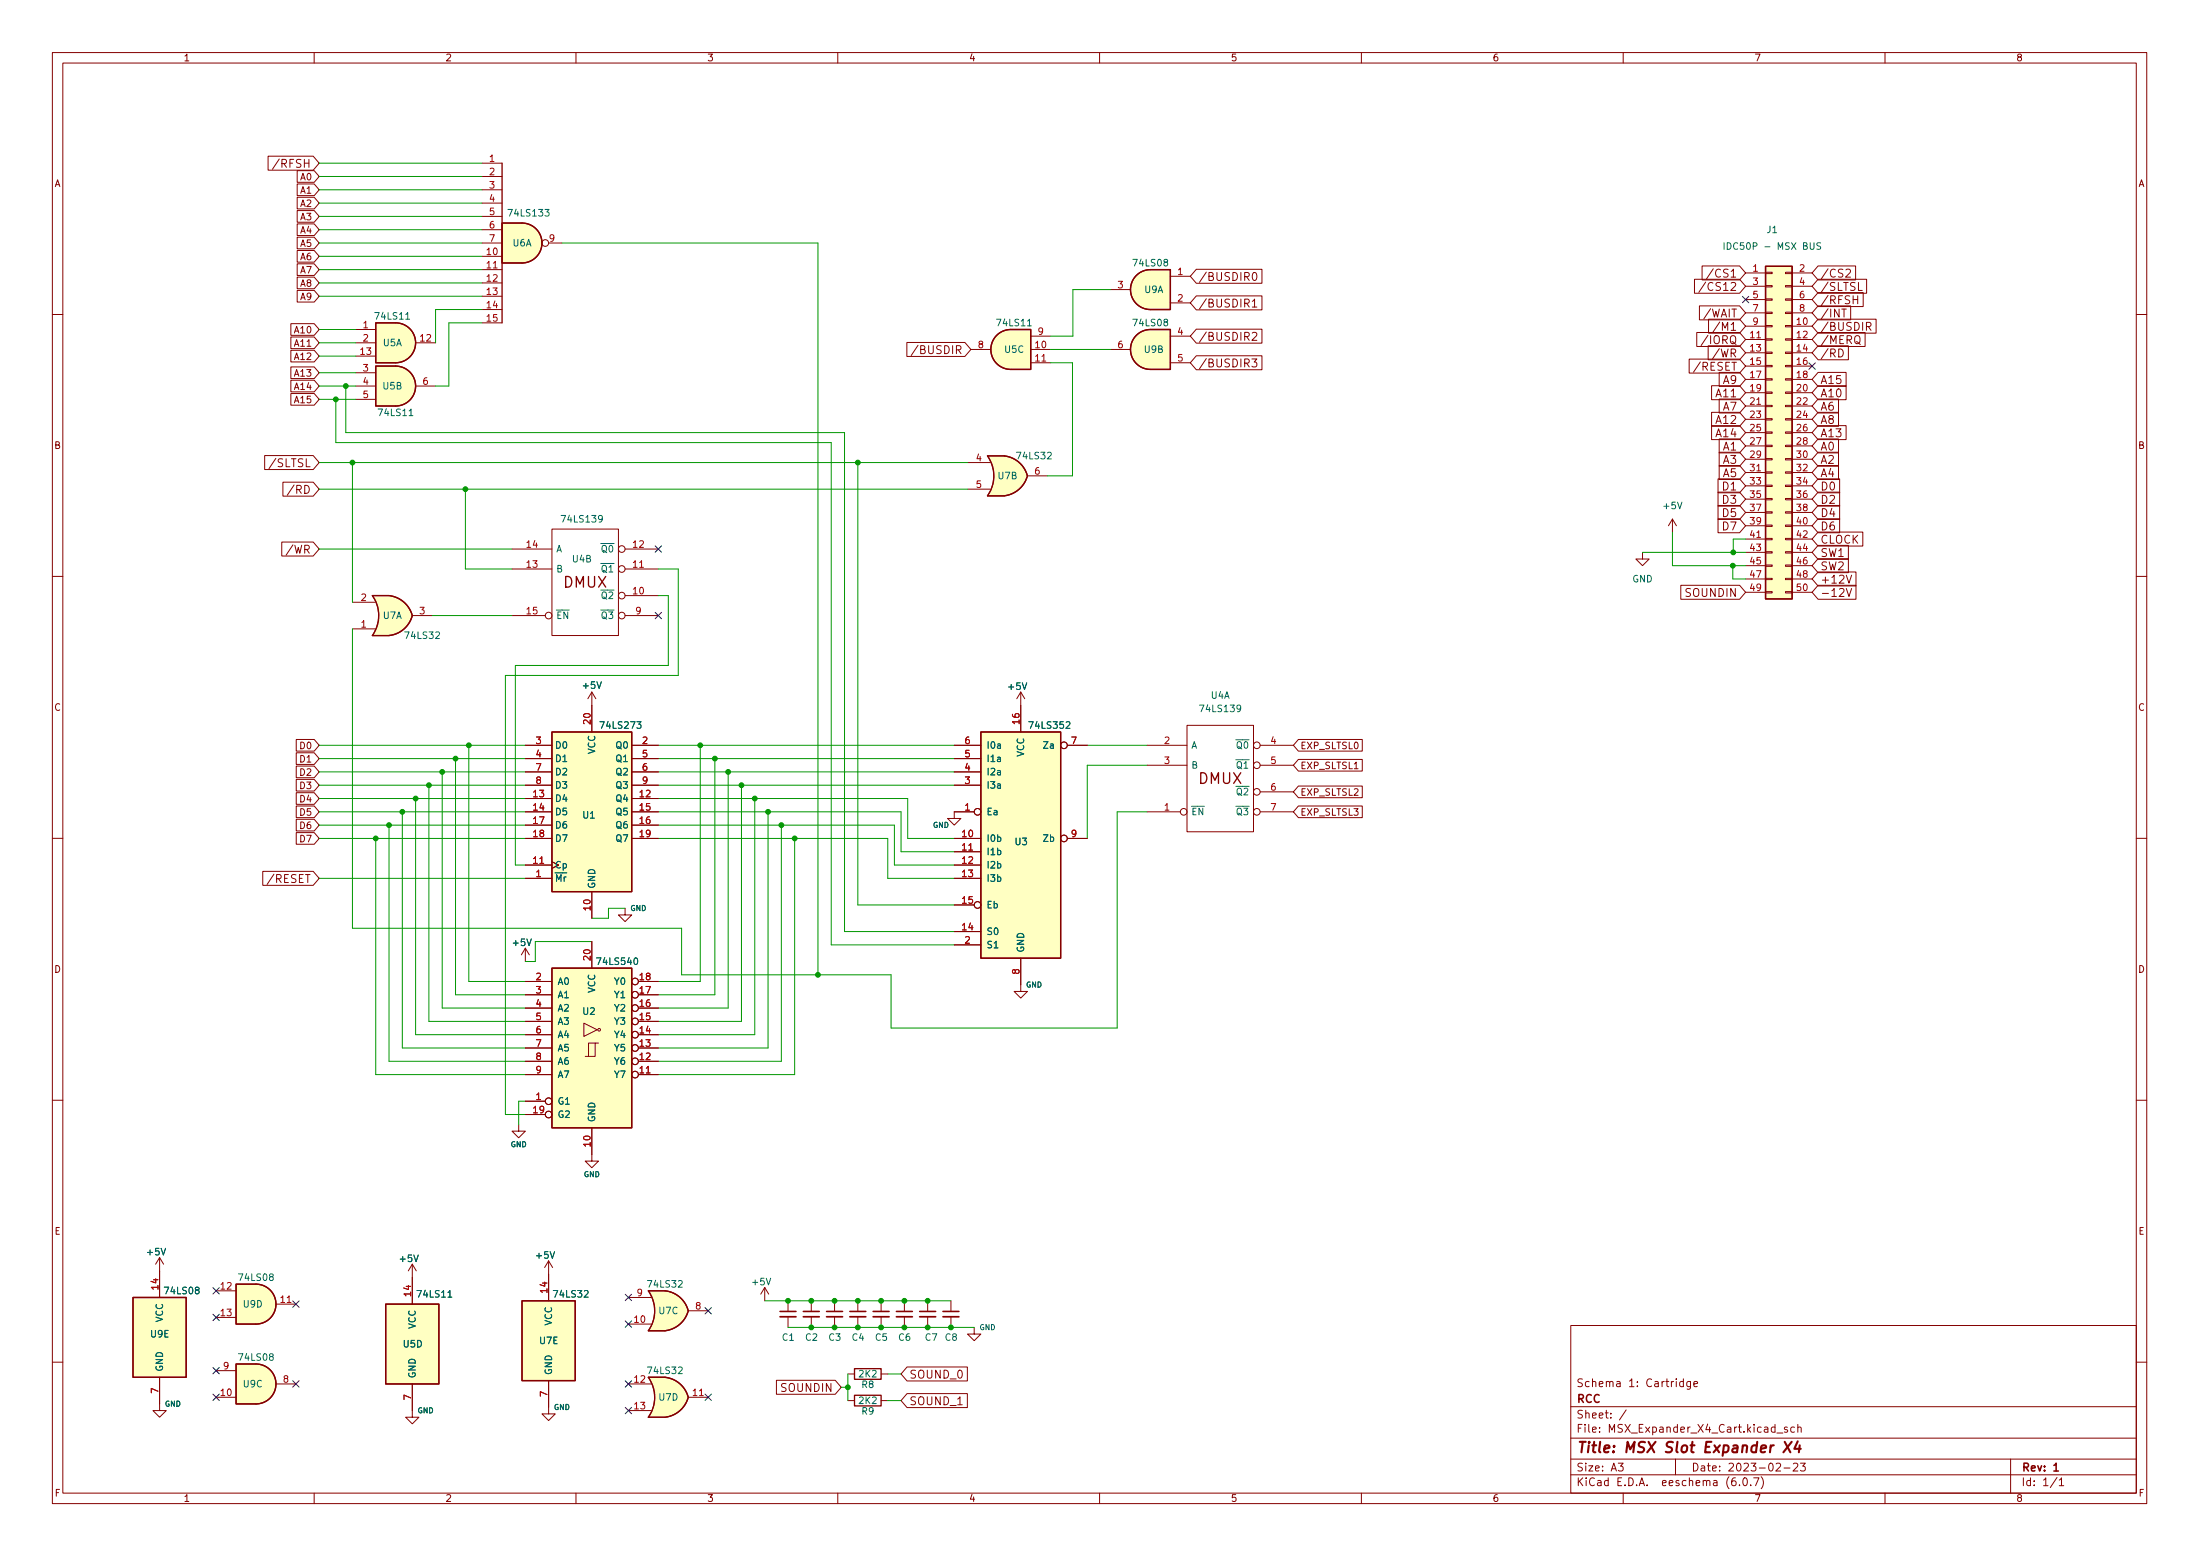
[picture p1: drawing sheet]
<svg xmlns="http://www.w3.org/2000/svg" width="420mm" height="297mm" viewBox="0 0 420 297" stroke-linecap="round" stroke-linejoin="round" font-family="sans-serif">
<g fill="none" stroke="#840000" stroke-width=".19">
<path d="M10 10h400v277h-400zM12 12h396v273h-396zM60 10v2M110 10v2M160 10v2M210 10v2M260 10v2M310 10v2M360 10v2M51.2 29.8h8.6l1.2 1.4-1.2 1.3h-8.6zM53.3 30.4l-1.3 1.9M56.8 37.7h3.2l1 1.1-1 1.1h-3.2z"/>
<path d="M56.8 35.1h3.2l1 1.1-1 1.1h-3.2zM56.8 32.6h3.2l1 1.1-1 1.1h-3.2zM92.1 31.2h3.8M92.1 33.7h3.8M92.1 36.2h3.8M92.1 38.8h3.8M56.8 42.7h3.2l1 1.2-1 1.1h-3.2zM56.8 40.2h3.2l1 1.1-1 1.1h-3.2zM56.8 47.8h3.2l1 1.1-1 1.1h-3.2zM56.8 45.3h3.2l1 1.1-1 1.1h-3.2zM56.8 50.4h3.2l1 1.1-1 1.1h-3.2zM56.8 52.9h3.2l1 1.1-1 1.1h-3.2z"/>
<path d="M56.8 55.4h3.2l1 1.2-1 1.1h-3.2zM92.1 48.9h3.8M92.1 51.5h3.8M92.1 54h3.8M92.1 56.6h3.8M92.1 59.1h3.8M92.1 41.3h3.8M92.1 43.9h3.8M92.1 46.4h3.8M104.8 46.4h2.5M212.1 55.3h3.8M223.5 52.7h3.8"/>
<path d="M223.5 57.8h3.8M228.5 56.5h12.5v2.7h-12.5l-1.2-1.4zM228.5 51.4h12.5v2.7h-12.5l-1.2-1.4zM239.2 57.5l.4-.4v1.5M239.2 58.6h.8M239.3 52.2l.2-.2a.81 .81 0 0 1 .6 .8 .81 .81 0 0 1-.6 .7l-.2-.1-.1-.4zM323.6 53.3h8.6l1.2 1.3-1.2 1.4h-8.6zM324.6 58.4h7.6l1.2 1.3-1.2 1.4h-7.6zM325.1 50.8h7.1l1.2 1.3-1.2 1.3h-7.1zM325.8 53.8l-1.4 2M327.2 51.3l-1.3 2M333.4 52.1h3.8"/>
<path d="M333.4 54.6h3.8M333.4 57.2h3.8M333.4 59.7h3.8M337.2 59.6h1.3v.3h-1.3zM337.2 57.1h1.3v.2h-1.3zM337.2 54.5h1.3v.3h-1.3zM337.2 52h1.3v.2h-1.3zM341 59.6h1.3v.3h-1.3zM341 57.1h1.3v.2h-1.3zM341 54.5h1.3v.3h-1.3zM341 52h1.3v.2h-1.3zM342.3 52.1h3.8"/>
<path d="M342.3 54.6h3.8M342.3 57.2h3.8M342.3 59.7h3.8M347.2 55.9h8.6v2.6h-8.6l-1.1-1.3zM347.2 53.3h9.3v2.7h-9.3l-1.1-1.4zM347.2 58.4h6.2v2.7h-6.2l-1.1-1.4zM347.2 50.8h7.2v2.6h-7.2l-1.1-1.3zM351.7 59h.9M352.5 51.5l.6-.1 .2 .1 .1 .3-.9 1.1h.9M353.9 57.2h.9M354.8 56.5v1.5M354.9 53.9v1.5h.8"/>
<path d="M10 60h2M55.5 70h4.5l1 1.2-1 1.1h-4.5zM55.5 75.1h4.5l1 1.1-1 1.1h-4.5zM55.5 72.6h4.5l1 1.1-1 1.1h-4.5zM55.5 64.3h4.5l1 1.1-1 1.2h-4.5zM55.5 66.9h4.5l1 1.1-1 1.1h-4.5zM55.5 61.8h4.5l1 1.1-1 1.1h-4.5zM67.9 71.2h3.9M67.9 73.7h3.9M67.9 76.2h3.9M67.9 62.9h3.9M67.9 65.4h3.9"/>
<path d="M67.9 68h3.9M79.4 73.7h3.8M79.4 65.4h3.8M92.1 61.6h3.8M173.2 65.4h11.1l1.1 1.3-1.1 1.3h-11.1zM175.3 65.9l-1.3 2M185.4 66.7h3.8M196.8 64.2h3.9M196.8 69.3h3.9M196.8 66.7h3.9M212.1 66.7h3.8M223.5 64.2h3.8"/>
<path d="M223.5 69.3h3.8M228.5 62.8h12.5v2.7h-12.5l-1.2-1.3zM228.5 67.9h12.5v2.7h-12.5l-1.2-1.3zM239.1 68.5h.9l-.5 .6 .5 .2v.6l-.3 .2-.6-.2M239.2 63.6l.5-.2 .3 .2v.3l-.9 1.1h.9M322.6 68.6h9.6l1.2 1.3-1.2 1.3h-9.6zM324 63.5h8.2l1.2 1.3-1.2 1.3h-8.2zM326.2 64l-1.3 2M326.2 66h6l1.2 1.3-1.2 1.4h-6zM326.3 60.9h5.9l1.2 1.4-1.2 1.3h-5.9zM326.9 73.6h5.3l1.2 1.4-1.2 1.3h-5.3zM326.9 78.7h5.3l1.2 1.3-1.2 1.4h-5.3z"/>
<path d="M328.3 71.1h3.9l1.2 1.3-1.2 1.4h-3.9zM328.3 76.2h3.9l1.2 1.3-1.2 1.3h-3.9zM328.4 61.5l-1.3 1.9M333.4 62.3h3.8M333.4 64.8h3.8M333.4 67.3h3.8M333.4 69.9h3.8M333.4 72.4h3.8M333.4 75h3.8M333.4 77.5h3.8M337.2 79.9h1.3v.3h-1.3zM337.2 77.4h1.3v.2h-1.3z"/>
<path d="M337.2 74.8h1.3v.3h-1.3zM337.2 72.3h1.3v.3h-1.3zM337.2 69.8h1.3v.2h-1.3zM337.2 67.2h1.3v.3h-1.3zM337.2 64.7h1.3v.2h-1.3zM337.2 62.1h1.3v.3h-1.3zM341 79.9h1.3v.3h-1.3zM341 77.4h1.3v.2h-1.3zM341 74.8h1.3v.3h-1.3zM341 72.3h1.3v.3h-1.3zM341 69.8h1.3v.2h-1.3zM341 67.2h1.3v.3h-1.3z"/>
<path d="M341 64.7h1.3v.2h-1.3zM341 62.1h1.3v.3h-1.3zM342.3 62.3h3.8M342.3 64.8h3.8M342.3 67.3h3.8M342.3 69.9h3.8M342.3 72.4h3.8M342.3 75h3.8M342.3 77.5h3.8M347.2 63.5h9v2.6h-9l-1.1-1.3zM347.2 60.9h11.1v2.7h-11.1l-1.1-1.3zM347.2 73.6h5.4v2.7h-5.4l-1.1-1.3z"/>
<path d="M347.2 76.2h3.9v2.6h-3.9l-1.1-1.3zM347.2 71.1h5.4v2.7h-5.4l-1.1-1.4zM347.2 78.7h3.9v2.7h-3.9l-1.1-1.4zM347.2 66h5.8v2.7h-5.8l-1.1-1.4zM351.2 66.6a.77 .77 0 0 1 .8 .8 .77 .77 0 0 1-.8 .7zM354.4 64.2a.51 .51 0 0 1 .6-.1 .51 .51 0 0 1 .2 .5v.5a.51 .51 0 0 1-.5 .5 .51 .51 0 0 1-.5-.5v-.5zM354.5 65.2l.8 .6M356.5 62.3h.7l.1-.3v-.3l-.3-.2h-.5v1.6M356.8 62.3l.5 .8M408 60h2M50.5 87h9.3l1.2 1.3-1.2 1.3h-9.3zM54 92h5.8l1.2 1.4-1.2 1.3h-5.8z"/>
<path d="M56.2 92.6l-1.3 1.9M184.8 88.3h4.3M184.8 93.4h4.3M191.8 87h-3.2a6.6 6.6 0 0 1 0 7.7h3.2M196.2 90.8h3.8M319.4 99.1l-.8 1.3M319.4 99.1v2.5M319.4 99.1l.8 1.3M326.9 81.3h5.3l1.2 1.3-1.2 1.3h-5.3zM328.1 94h4.1l1.2 1.3-1.2 1.3h-4.1zM328.1 96.5h4.1l1.2 1.3-1.2 1.4h-4.1zM328.1 99h4.1l1.2 1.4-1.2 1.3h-4.1z"/>
<path d="M328.1 91.4h4.1l1.2 1.3-1.2 1.4h-4.1zM328.3 88.9h3.9l1.2 1.3-1.2 1.3h-3.9zM328.3 83.8h3.9l1.2 1.3-1.2 1.4h-3.9zM328.3 86.3h3.9l1.2 1.4-1.2 1.3h-3.9zM333.4 80h3.8M333.4 82.6h3.8M333.4 85.1h3.8M333.4 87.7h3.8M333.4 90.2h3.8M333.4 92.7h3.8M333.4 95.3h3.8M333.4 97.8h3.8"/>
<path d="M337.2 97.7h1.3v.3h-1.3zM337.2 95.2h1.3v.2h-1.3zM337.2 92.6h1.3v.3h-1.3zM337.2 90.1h1.3v.2h-1.3zM337.2 87.5h1.3v.3h-1.3zM337.2 85h1.3v.3h-1.3zM337.2 82.5h1.3v.2h-1.3zM341 97.7h1.3v.3h-1.3zM341 95.2h1.3v.2h-1.3zM341 92.6h1.3v.3h-1.3zM341 90.1h1.3v.2h-1.3zM341 87.5h1.3v.3h-1.3z"/>
<path d="M341 85h1.3v.3h-1.3zM341 82.5h1.3v.2h-1.3zM342.3 80h3.8M342.3 82.6h3.8M342.3 85.1h3.8M342.3 87.7h3.8M342.3 90.2h3.8M342.3 92.7h3.8M342.3 95.3h3.8M342.3 97.8h3.8M347.2 88.9h3.9v2.6h-3.9l-1.1-1.3zM347.2 81.3h5.4v2.6h-5.4l-1.1-1.3z"/>
<path d="M347.2 91.4h4.1v2.7h-4.1l-1.1-1.4zM347.2 94h4.1v2.6h-4.1l-1.1-1.3zM347.2 99h4.1v2.7h-4.1l-1.1-1.3zM347.2 86.3h3.9v2.7h-3.9l-1.1-1.3zM347.2 96.5h4.1v2.7h-4.1l-1.1-1.4zM347.2 83.8h3.9v2.7h-3.9l-1.1-1.4zM10 110h2M53.8 103.5h6l1.2 1.3-1.2 1.3h-6zM67.3 115h4.3M74.3 113.7h-3.2a6.7 6.7 0 0 1 0 7.6h3.2M78.7 117.5h3.8M97.8 108.6h7.6"/>
<path d="M97.8 104.8h7.6M97.8 117.5h6.3M105.4 101h12.7v20.3h-12.7zM119.4 113.7h6.3M119.4 108.6h6.3M119.4 104.8h6.3M119.4 117.5h6.3M313.7 105.4v1.3h1.3l-1.3 1.3-1.3-1.3h1.3M321 111.7h11.2l1.2 1.4-1.2 1.3h-11.2zM333.4 100.4h3.8M333.4 102.9h3.8M333.4 105.4h3.8"/>
<path d="M333.4 108h3.8M333.4 110.5h3.8M333.4 113.1h3.8M337.2 112.9h1.3v.3h-1.3zM337.2 110.4h1.3v.3h-1.3zM337.2 107.9h1.3v.2h-1.3zM337.2 105.3h1.3v.3h-1.3zM337.2 102.8h1.3v.2h-1.3zM337.2 100.2h1.3v.3h-1.3zM341 112.9h1.3v.3h-1.3zM341 110.4h1.3v.3h-1.3zM341 107.9h1.3v.2h-1.3z"/>
<path d="M341 105.3h1.3v.3h-1.3zM341 102.8h1.3v.2h-1.3zM341 100.2h1.3v.3h-1.3zM342.3 100.4h3.8M342.3 102.9h3.8M342.3 105.4h3.8M342.3 108h3.8M342.3 110.5h3.8M342.3 113.1h3.8M347.2 104.1h5.8v2.7h-5.8l-1.1-1.4zM347.2 101.6h8.6v2.6h-8.6l-1.1-1.3zM347.2 109.2h7.3v2.7h-7.3l-1.1-1.4z"/>
<path d="M347.2 111.7h7.3v2.7h-7.3l-1.1-1.3zM347.2 106.7h5.8v2.6h-5.8l-1.1-1.3zM352.6 109.8l.5 1.5 .5-1.5M352.6 112.3l.5 1.6 .5-1.6M408 110h2M67.3 120.1h4.3M113 132.1l-.7 1.3M113 132.1v7.6M113 132.1l.8 1.3M194.9 132.1v7.6M194.9 132.1l-.7 1.3M194.9 132.1l.8 1.3"/>
<path d="M226.7 138.5h12.7v20.3h-12.7zM56.6 141.2h3.4l1 1.1-1 1.1h-3.4zM56.6 148.8h3.4l1 1.1-1 1.1h-3.4zM56.6 146.2h3.4l1 1.2-1 1.1h-3.4zM56.6 151.3h3.4l1 1.1-1 1.1h-3.4zM56.6 143.7h3.4l1 1.1-1 1.1h-3.4zM56.6 156.4h3.4l1 1.1-1 1.1h-3.4zM56.6 153.9h3.4l1 1.1-1 1.1h-3.4zM56.6 158.9h3.4l1 1.2-1 1.1h-3.4zM100.3 152.4h5.1M100.3 155h5.1M100.3 157.5h5.1"/>
<path d="M100.3 142.3h5.1M100.3 144.8h5.1M100.3 147.4h5.1M100.3 149.9h5.1M120.6 152.4h5.1M120.6 155h5.1M120.6 157.5h5.1M120.6 142.3h5.1M120.6 144.8h5.1M120.6 147.4h5.1M120.6 149.9h5.1M182.2 142.3h5.1"/>
<path d="M182.2 144.8h5.1M182.2 147.4h5.1M182.2 149.9h5.1M186.1 155h-3.9v1.2h1.3l-1.3 1.3-1.2-1.3h1.2M203.8 142.3h3.8M219.1 155h6.3M219.1 142.3h7.6M219.1 146.1h7.6M240.7 155h6.3M240.7 142.3h6.3M240.7 146.1h6.3M240.7 151.2h6.3"/>
<path d="M248 141.2h12.2v2.2h-12.2l-1-1.1zM248 153.9h12.2v2.2h-12.2l-1-1.1zM248 145h12.2v2.2h-12.2l-1-1.1zM248 150.1h12.2v2.2h-12.2l-1-1.1zM10 160h2M50.2 166.3h9.6l1.2 1.4-1.2 1.3h-9.6zM100.3 160.1h5.1M100.3 167.7h5.1M100.3 165.1h5.1M113 170.2v5.1M113 179.7v5.1M119.4 173.4v1.3h1.2l-1.2 1.2-1.3-1.2h1.3"/>
<path d="M120.6 160.1h5.1M182.2 160.1h5.1M182.2 167.7h5.1M182.2 165.1h5.1M182.2 162.6h5.1M182.2 177.8h5.1M182.2 172.8h3.9M203.8 160.1h3.8M408 160h2M100.3 181l-.7 1.3M100.3 181v2.6M100.3 181l.8 1.3"/>
<path d="M100.3 197.5h5.1M100.3 195h5.1M100.3 192.4h5.1M100.3 189.9h5.1M100.3 187.4h5.1M111.5 195.3l2.5 1.3-2.5 1.3zM113.7 199.1h-1.3v2.6M114.3 199.1h-.6v2.6h-1.9M121.9 197.5h3.8M121.9 195h3.8M121.9 192.4h3.8M121.9 189.9h3.8"/>
<path d="M121.9 187.4h3.8M182.2 180.4h5.1M194.9 182.9v6.4h1.3l-1.3 1.2-1.2-1.2h1.2M10 210h2M99.1 214.7v1.2h1.2l-1.2 1.3-1.3-1.3h1.3M100.3 210.2h3.8M100.3 205.1h5.1M100.3 202.6h5.1M100.3 200.1h5.1M100.3 212.8h3.8M113 215.3v6.4h1.3l-1.3 1.2-1.2-1.2h1.2M121.9 205.1h3.8"/>
<path d="M121.9 202.6h3.8M121.9 200.1h3.8M408 210h2M30.5 240.1l-.8 1.2M30.5 240.1v7.6M30.5 240.1l.7 1.2M41.3 246.4h3.8M41.3 251.5h3.8M52.7 249h3.8M78.7 241.3v7.7M78.7 241.3l-.7 1.3M78.7 241.3l.8 1.3"/>
<path d="M104.8 240.7l-.8 1.3M104.8 240.7v7.6M104.8 240.7l.7 1.3M120 252.8h4.3M120 247.7h4.3M127 246.4h-3.2a6.6 6.6 0 0 1 0 7.6h3.2M131.4 250.2h3.9M146 245.8l-.7 1.3M146 245.8v2.5M146 245.8l.8 1.3M150.5 248.3v2.1M150.5 251.4v2"/>
<path d="M154.9 248.3v2.1M154.9 251.4v2M159.4 248.3v2.1M159.4 251.4v2M163.8 248.3v2.1M163.8 251.4v2M168.3 248.3v2.1M168.3 251.4v2M172.7 248.3v2.1M172.7 251.4v2M177.2 248.3v2.1M177.2 251.4v2"/>
<path d="M181.6 248.3v2.1M181.6 251.4v2M186.1 253.4v1.3h1.2l-1.2 1.2-1.3-1.2h1.3M300 253h108v32h-108zM10 260h2M30.5 262.9v6.4h1.2l-1.2 1.2-1.3-1.2h1.3M41.3 266.7h3.8M41.3 261.7h3.8M52.7 264.2h3.8M78.7 264.2v6.3h1.3l-1.3 1.3-1.2-1.3h1.2M104.8 263.6v6.3h1.2l-1.2 1.3-1.3-1.3h1.3M120 264.2h4.3"/>
<path d="M120 269.3h4.3M127 262.9h-3.2a6.6 6.6 0 0 1 0 7.6h3.2M131.4 266.7h3.9M148.3 263.5h11.2l1.2 1.3-1.2 1.4h-11.2zM161.9 262.3h1.3M161.9 267.4h1.3M168.3 262.3h1.2M168.3 267.4h1.2M173.2 261h11.5v2.6h-11.5l-1.1-1.3zM173.2 266h11.5v2.7h-11.5l-1.1-1.3zM300 278.5h108M300 274.5h108"/>
<path d="M300 268.5h108M309.1 279.3h.9l-.5 .6 .4 .1v.7l-.2 .1-.6-.1M310.6 269.1l-1.3 2M320 278.5v3M321.5 263.8l-.4-.1-.3 .3 .1 .6h.6M321.5 263.2v1.5M322.9 263.7v1.2l-.3 .3-.4-.1M322.9 263.8l-.5-.1-.3 .3 .2 .6h.6M323.5 264.2l.7-.1-.1-.3-.4-.1-.2 .2 .1 .7h.5M339.2 279.5l.6-.2 .2 .2 .1 .2-1 1.1h1M339.4 273.6h1.1M341.4 272.5l-.4-.1-.2 .2 .1 .2 .5 .2v.3h-.6"/>
<path d="M342.5 279.5l.6-.2 .2 .2 .1 .2-1 1.1h1M342.7 272.5l-.4-.1-.3 .3 .1 .6h.6M343.4 272.6l.2-.2 .3 .1 .1 .9M343.4 271.9v1.5M343.8 279.3h1l-.5 .6 .4 .1v.7l-.2 .1-.7-.1M384 278.5v6.5M408 260h2M60 285v2M110 285v2M160 285v2M210 285v2M260 285v2"/>
<path d="M300 281.5h108M310 285v2M331.4 282.1a.59 .59 0 0 0-.7 .7v.5l.2 .2 .4 .1 .2-.1 .1-.5-.2-.2-.4-.1-.3 .3M332.2 283.5v.1M333.1 282.2l.1-.1a.8 .8 0 0 1 .5 .8 .8 .8 0 0 1-.5 .7 1 1 0 0 1-.1-1.4zM334.4 283.5v.1M334.9 282.1h1l-.6 1.5M336.4 281.9a1.73 1.73 0 0 1 0 2.3M340.7 280.2h1.2M360 285v2M392.9 282l-1.3 2M393.3 282.5l.4-.4v1.5"/>
<path d="M393.3 283.6h.8"/>
<circle cx="104.1" cy="46.4" r=".63"/>
<circle cx="104.8" cy="117.5" r=".63"/>
<circle cx="118.7" cy="113.7" r=".63"/>
<circle cx="118.7" cy="104.8" r=".63"/>
<circle cx="118.7" cy="108.6" r=".63"/>
<circle cx="118.7" cy="117.5" r=".63"/>
<circle cx="186.7" cy="155" r=".63"/>
<circle cx="203.2" cy="142.3" r=".63"/>
<circle cx="226.1" cy="155" r=".63"/>
<circle cx="240" cy="142.3" r=".63"/>
<circle cx="240" cy="155" r=".63"/>
<circle cx="240" cy="151.2" r=".63"/>
<circle cx="240" cy="146.1" r=".63"/>
<circle cx="186.7" cy="172.8" r=".63"/>
<circle cx="203.2" cy="160.1" r=".63"/>
<circle cx="114.4" cy="196.6" r=".25"/>
<circle cx="121.3" cy="192.4" r=".63"/>
<circle cx="121.3" cy="197.5" r=".63"/>
<circle cx="121.3" cy="195" r=".63"/>
<circle cx="121.3" cy="189.9" r=".63"/>
<circle cx="121.3" cy="187.4" r=".63"/>
<circle cx="104.8" cy="212.8" r=".63"/>
<circle cx="104.8" cy="210.2" r=".63"/>
<circle cx="121.3" cy="205.1" r=".63"/>
<circle cx="121.3" cy="202.6" r=".63"/>
<circle cx="121.3" cy="200.1" r=".63"/>
</g>
<path d="M149 250.4h3M153.4 250.4h3.1M157.9 250.4h3M162.3 250.4h3.1M166.8 250.4h3M171.2 250.4h3M175.6 250.4h3.1M180.1 250.4h3M392.3 279.7l.4-.4v1.5M392.3 280.8h.8" fill="none" stroke="#840000" stroke-width=".3"/>
<path d="M340.8 275.2l1.1 2M342.2 275.2l-1.6 2M343.3 275.1l-.6 1.5h1.2M343.7 275.9l-.2 1.3" fill="none" stroke="#840000" stroke-width=".4"/>
<g fill="#ffffc2" stroke="#ffffc2" stroke-width=".19">
<path d="M73.7 249h10.1v15.2h-10.1z"/>
<path d="M99.7 42.6a3.8 3.8 0 0 1 3.8 3.8 3.8 3.8 0 0 1-3.8 3.8z"/>
<path d="M95.9 42.6h3.8v7.6h-3.8z"/>
<path d="M74.3 113.7a5.2 5.2 0 0 1 4.4 3.8l-5 1.4z"/>
<path d="M71.1 113.7h3.2z"/>
<path d="M71.1 121.3h3.2z"/>
<path d="M71.1 113.7h3.2v7.6h-3.2a6.6 6.6 0 0 0 0-7.6z"/>
<path d="M73.8 116.2l4.9 1.3a5.1 5.1 0 0 1-4.4 3.8z"/>
<path d="M75.6 69.9a3.8 3.8 0 0 1 3.8 3.8 3.8 3.8 0 0 1-3.8 3.8z"/>
<path d="M71.8 69.9h3.8v7.6h-3.8z"/>
<path d="M75.6 61.6a3.8 3.8 0 0 1 3.8 3.8 3.8 3.8 0 0 1-3.8 3.9z"/>
<path d="M71.8 61.6h3.8v7.7h-3.8z"/>
<path d="M105.4 139.7h15.2v30.5h-15.2z"/>
<path d="M187.3 139.7h15.3v43.2h-15.3z"/>
<path d="M217 52.6a3.8 3.8 0 0 1 2.7-1.1v7.6a3.8 3.8 0 0 1-3.5-2.4 3.8 3.8 0 0 1 .8-4.1z"/>
<path d="M219.7 51.5h3.8v7.6h-3.8z"/>
<path d="M126.4 265.4l5 1.3a5.2 5.2 0 0 1-4.4 3.8z"/>
<path d="M123.8 270.5h3.2z"/>
<path d="M123.8 262.9h3.2z"/>
<path d="M123.8 262.9h3.2v7.6h-3.2a6.7 6.7 0 0 0 0-7.6z"/>
<path d="M127 262.9a5.1 5.1 0 0 1 4.4 3.8l-4.9 1.3z"/>
<path d="M126.4 248.9l5 1.3a5.2 5.2 0 0 1-4.4 3.8z"/>
<path d="M123.8 254h3.2z"/>
<path d="M123.8 246.4h3.2z"/>
<path d="M123.8 246.4h3.2v7.6h-3.2a6.7 6.7 0 0 0 0-7.6z"/>
<path d="M127 246.4a5.1 5.1 0 0 1 4.4 3.8l-4.9 1.3z"/>
<path d="M99.7 248.3h10.2v15.3h-10.2z"/>
<path d="M191.2 89.5l5 1.3a5.2 5.2 0 0 1-4.4 3.9z"/>
<path d="M188.6 94.7h3.2z"/>
<path d="M188.6 87h3.2z"/>
<path d="M188.6 87h3.2v7.7h-3.2a6.7 6.7 0 0 0 0-7.7z"/>
<path d="M191.8 87a5.1 5.1 0 0 1 4.4 3.8l-5 1.3z"/>
<path d="M48.9 260.4a3.8 3.8 0 0 1 3.8 3.8 3.8 3.8 0 0 1-3.8 3.8z"/>
<path d="M45.1 260.4h3.8v7.6h-3.8z"/>
<path d="M48.9 245.1a3.8 3.8 0 0 1 3.8 3.9 3.8 3.8 0 0 1-3.8 3.8z"/>
<path d="M45.1 245.1h3.8v7.7h-3.8z"/>
<path d="M217 64a3.8 3.8 0 0 1 2.7-1.1v7.6a3.8 3.8 0 0 1-3.5-2.3 3.8 3.8 0 0 1 .8-4.2z"/>
<path d="M219.7 62.9h3.8v7.6h-3.8z"/>
<path d="M25.4 247.7h10.2v15.2h-10.2z"/>
<path d="M190.3 64a3.8 3.8 0 0 1 2.7-1.1v7.6a3.8 3.8 0 0 1-3.5-2.3 3.8 3.8 0 0 1 .8-4.2z"/>
<path d="M193 62.9h3.8v7.6h-3.8z"/>
<path d="M105.4 184.8h15.2v30.5h-15.2z"/>
<path d="M337.2 50.8h5.1v63.5h-5.1z"/>
</g>
<g fill="none" stroke="#840000" stroke-width=".25">
<path d="M95.9 31.2v30.4M95.9 42.6h3.8a3.8 3.8 0 0 1 3.8 3.8 3.8 3.8 0 0 1-3.8 3.8h-3.8zM217 52.6a3.8 3.8 0 0 1 2.7-1.1h3.8v7.6h-3.8a3.8 3.8 0 0 1-3.5-2.4 3.8 3.8 0 0 1 .8-4.1zM337.2 50.8h5.1v63.5h-5.1zM71.8 69.9h3.8a3.8 3.8 0 0 1 3.8 3.8 3.8 3.8 0 0 1-3.8 3.8h-3.8zM71.8 61.6h3.8a3.8 3.8 0 0 1 3.8 3.8 3.8 3.8 0 0 1-3.8 3.9h-3.8zM190.3 64a3.8 3.8 0 0 1 2.7-1.1h3.8v7.6h-3.8a3.8 3.8 0 0 1-3.5-2.3 3.8 3.8 0 0 1 .8-4.2zM217 64a3.8 3.8 0 0 1 2.7-1.1h3.8v7.6h-3.8a3.8 3.8 0 0 1-3.5-2.3 3.8 3.8 0 0 1 .8-4.2zM188.6 87h3.2a5.1 5.1 0 0 1 4.4 3.8 5.2 5.2 0 0 1-4.4 3.9l-3.2-.1a6.6 6.6 0 0 0 0-7.6zM74.3 113.7h-3.2a6.6 6.6 0 0 1 0 7.6h3.2M74.3 113.7a5.2 5.2 0 0 1 4.4 3.8 5.1 5.1 0 0 1-4.4 3.8M105.4 139.7h15.2v30.5h-15.2z"/>
<path d="M187.3 139.7h15.3v43.2h-15.3zM105.4 184.8h15.2v30.5h-15.2zM25.4 247.7h10.2v15.2h-10.2zM45.1 245.1h3.8a3.8 3.8 0 0 1 3.8 3.9 3.8 3.8 0 0 1-3.8 3.8h-3.8zM73.7 249h10.1v15.2h-10.1zM99.7 248.3h10.2v15.3h-10.2zM123.8 246.4h3.2a5.1 5.1 0 0 1 4.4 3.8 5.2 5.2 0 0 1-4.4 3.8h-3.2M123.8 246.4a6.6 6.6 0 0 1 0 7.6M45.1 260.4h3.8a3.8 3.8 0 0 1 3.8 3.8 3.8 3.8 0 0 1-3.8 3.8h-3.8zM123.8 262.9h3.2a5.1 5.1 0 0 1 4.4 3.8 5.2 5.2 0 0 1-4.4 3.8h-3.2M123.8 262.9a6.6 6.6 0 0 1 0 7.6M163.2 261.3h5.1v2h-5.1z"/>
<path d="M163.2 266.4h5.1v2h-5.1z"/>
</g>
<path d="M329.3 46.3v1.3M329.9 46.3a.64 .64 0 0 1 .7 .7 .64 .64 0 0 1-.7 .6zM347.7 46.4l-.5-.1-.2 .2v.3l.6 .3 .1 .3-.2 .2-.5-.1M77.5 60.9h.7M78.1 79.4h.8M196.2 62.2h.8M85.6 247.6h.7" fill="none" stroke="#006464" stroke-width=".19"/>
<path d="M149 251.4h3M153.4 251.4h3.1M157.9 251.4h3M162.3 251.4h3.1M166.8 251.4h3M171.2 251.4h3M175.6 251.4h3.1M180.1 251.4h3" fill="none" stroke="#840000" stroke-width=".33"/>
<g fill="none" stroke="#009600" stroke-width=".19">
<path d="M61 38.8h31.1M61 36.2h31.1M61 31.2h31.1M61 33.7h31.1M61 56.6h31.1M61 48.9h31.1M61 46.4h31.1M61 54h31.1M61 51.5h31.1M61 43.9h31.1M61 41.3h31.1M92.1 59.1h-8.9v6.3"/>
<path d="M107.3 46.4h48.9v139.7M212.1 55.3h-7.2v8.9h-4.2M61 73.7h6.9M61 76.2h6.9M61 68h6.9M61 65.4h6.9M61 71.2h6.9M61 62.9h6.9M64.1 76.2v8.3h94.6v95.9h23.5M66 73.7v8.9h95.3v95.2h20.9M92.1 61.6h-6.4v12.1h-2.5M200.7 69.3h4.1v21.5h-4.8"/>
<path d="M200.7 66.7h11.4M61 93.4h123.8M61 88.3h123.8M67.3 88.3v26.7M88.9 93.4v15.2h8.9M163.8 88.3v84.5h18.4M61 104.8h36.8M82.5 117.5h15.3M125.7 108.6h3.8v20.3h-33v83.9h3.8M125.7 113.7h1.9v13.3h-29.2v38.1h1.9M313.7 105.4h19.7M319.4 101.6v6.4h14"/>
<path d="M330.9 108v2.5h2.5M333.4 102.9h-2.4v2.5M67.3 120.1v57.1h62.9v8.9h40v10.2h43.2v-41.3h5.7M61 157.5h39.3M61 155h39.3M61 147.4h39.3M61 152.4h39.3M61 142.3h39.3M61 144.8h39.3M61 149.9h39.3M74.3 157.5v45.1h26M76.8 155v45.1h23.5"/>
<path d="M79.4 152.4v45.1h20.9M81.9 149.9v45.1h18.4M84.5 147.4v45h15.8M87 144.8v45.1h13.3M89.5 142.3v45.1h10.8M125.7 152.4h47.7v7.7h8.8M125.7 157.5h45.1v7.6h11.4M125.7 155h46.4v7.6h10.1M125.7 147.4h56.5M125.7 142.3h56.5M125.7 144.8h56.5M125.7 149.9h56.5"/>
<path d="M133.7 142.3v45.1h-8M136.5 144.8v45.1h-10.8M139.1 147.4v45h-13.4M141.6 149.9v45.1h-15.9M144.1 152.4v45.1h-18.4M146.7 155v45.1h-21M149.2 157.5v45.1h-23.5M207.6 142.3h11.5M219.1 146.1h-11.5v14M61 160.1h39.3M61 167.7h39.3M71.8 160.1v45h28.5"/>
<path d="M113 179.7h-10.8v3.9h-1.9M119.4 173.4h-3.2v1.9h-3.2M125.7 160.1h43.8v7.6h12.7M151.8 160.1v45h-26.1M100.3 210.2h-1.2v4.5M146 248.3h35.6M150.5 253.4h35.6M160.7 264.8h1.2M161.9 262.3v5.1M169.5 267.4h2.6M169.5 262.3h2.6"/>
</g>
<g fill="none" stroke="#000084" stroke-width=".19">
<path d="M332.8 56.6l1.2 1.2M334 56.6l-1.2 1.2M345.5 69.3l1.2 1.2M346.7 69.3l-1.2 1.2M125.1 104.2l1.2 1.2M125.1 116.9l1.2 1.2M126.3 104.2l-1.2 1.2M126.3 116.9l-1.2 1.2M40.7 245.8l1.2 1.2M40.7 250.9l1.2 1.2M41.9 245.8l-1.2 1.2M41.9 250.9l-1.2 1.2"/>
<path d="M55.9 248.3l1.2 1.3M57.1 248.3l-1.2 1.3M119.4 252.2l1.2 1.2M119.4 247.1l1.2 1.2M120.6 252.2l-1.2 1.2M120.6 247.1l-1.2 1.2M134.6 249.6l1.3 1.2M135.9 249.6l-1.3 1.2M40.7 261l1.2 1.3M40.7 266.1l1.2 1.2M41.9 261l-1.2 1.3M41.9 266.1l-1.2 1.2"/>
<path d="M55.9 263.6l1.2 1.2M57.1 263.6l-1.2 1.2M119.4 263.6l1.2 1.2M119.4 268.7l1.2 1.2M120.6 263.6l-1.2 1.2M120.6 268.7l-1.2 1.2M134.6 266.1l1.3 1.2M135.9 266.1l-1.3 1.2"/>
</g>
<g fill="#009600" stroke="#009600" stroke-width=".19">
<circle cx="163.8" cy="253.4" r=".46"/>
<circle cx="168.3" cy="253.4" r=".46"/>
<circle cx="163.8" cy="248.3" r=".46"/>
<circle cx="161.9" cy="264.8" r=".46"/>
<circle cx="154.9" cy="253.4" r=".46"/>
<circle cx="150.5" cy="248.3" r=".46"/>
<circle cx="172.7" cy="253.4" r=".46"/>
<circle cx="177.2" cy="248.3" r=".46"/>
<circle cx="181.6" cy="253.4" r=".46"/>
<circle cx="177.2" cy="253.4" r=".46"/>
<circle cx="172.7" cy="248.3" r=".46"/>
<circle cx="168.3" cy="248.3" r=".46"/>
<circle cx="159.4" cy="253.4" r=".46"/>
<circle cx="154.9" cy="248.3" r=".46"/>
<circle cx="159.4" cy="248.3" r=".46"/>
<circle cx="64.1" cy="76.2" r=".46"/>
<circle cx="66" cy="73.7" r=".46"/>
<circle cx="76.8" cy="155" r=".46"/>
<circle cx="71.8" cy="160.1" r=".46"/>
<circle cx="74.3" cy="157.5" r=".46"/>
<circle cx="84.5" cy="147.4" r=".46"/>
<circle cx="87" cy="144.8" r=".46"/>
<circle cx="89.5" cy="142.3" r=".46"/>
<circle cx="141.6" cy="149.9" r=".46"/>
<circle cx="146.7" cy="155" r=".46"/>
<circle cx="144.1" cy="152.4" r=".46"/>
<circle cx="133.7" cy="142.3" r=".46"/>
<circle cx="139.1" cy="147.4" r=".46"/>
<circle cx="151.8" cy="160.1" r=".46"/>
<circle cx="149.2" cy="157.5" r=".46"/>
<circle cx="156.2" cy="186.1" r=".46"/>
<circle cx="81.9" cy="149.9" r=".46"/>
<circle cx="79.4" cy="152.4" r=".46"/>
<circle cx="88.9" cy="93.4" r=".46"/>
<circle cx="67.3" cy="88.3" r=".46"/>
<circle cx="136.5" cy="144.8" r=".46"/>
<circle cx="163.8" cy="88.3" r=".46"/>
<circle cx="330.9" cy="108" r=".46"/>
<circle cx="331" cy="105.4" r=".46"/>
</g>
<g font-size="2.8" fill="#840000">
<text x="107.6" y="112.2">DMUX</text>
<text x="228.9" y="149.6">DMUX</text>
<text x="301" y="277.3">Title: MSX Slot Expander X4</text>
</g>
<g font-size="2.1" fill="#840000">
<text x="53.1" y="32">/RFSH</text>
<text x="228.9" y="53.6">/BUSDIR0</text>
<text x="327.1" y="53">/CS1</text>
<text x="347.6" y="53">/CS2</text>
<text x="228.9" y="58.7">/BUSDIR1</text>
<text x="326" y="55.5">/CS12</text>
<text x="347.6" y="58.1">/RFSH</text>
<text x="347.6" y="55.5">/SLTSL</text>
<text x="228.9" y="65">/BUSDIR2</text>
<text x="325.8" y="65.7">/IORQ</text>
<text x="325.8" y="60.6">/WAIT</text>
<text x="328.3" y="63.1">/M1</text>
<text x="347.6" y="65.7">/MERQ</text>
<text x="347.6" y="63.1">/BUSDIR</text>
<text x="347.6" y="60.6">/INT</text>
<text x="175.2" y="67.6">/BUSDIR</text>
<text x="228.9" y="70.1">/BUSDIR3</text>
<text x="324.2" y="70.8">/RESET</text>
<text x="327.7" y="68.2">/WR</text>
<text x="347.6" y="68.2">/RD</text>
<text x="328" y="75.8">A11</text>
<text x="329.1" y="73.3">A9</text>
<text x="347.6" y="75.8">A10</text>
<text x="347.6" y="73.3">A15</text>
<text x="328" y="80.9">A12</text>
<text x="328" y="83.5">A14</text>
<text x="329.1" y="78.4">A7</text>
<text x="347.6" y="83.5">A13</text>
<text x="347.6" y="78.4">A6</text>
<text x="347.6" y="80.9">A8</text>
<text x="52.1" y="89.2">/SLTSL</text>
<text x="329.1" y="86">A1</text>
<text x="329.1" y="88.5">A3</text>
<text x="347.6" y="88.5">A2</text>
<text x="347.6" y="86">A0</text>
<text x="55.8" y="94.3">/RD</text>
<text x="329.1" y="91.1">A5</text>
<text x="329.1" y="93.6">D1</text>
<text x="347.6" y="91.1">A4</text>
<text x="347.6" y="93.6">D0</text>
<text x="329.1" y="96.2">D3</text>
<text x="329.1" y="98.7">D5</text>
<text x="329.1" y="101.2">D7</text>
<text x="347.6" y="96.2">D2</text>
<text x="347.6" y="101.2">D6</text>
<text x="347.6" y="98.7">D4</text>
<text x="55.3" y="105.7">/WR</text>
<text x="347.6" y="106.3">SW1</text>
<text x="347.6" y="103.8">CLOCK</text>
<text x="322.1" y="113.9">SOUNDIN</text>
<text x="347.6" y="111.4">+12V</text>
<text x="347.6" y="113.9">-12V</text>
<text x="347.6" y="108.9">SW2</text>
<text x="51.8" y="168.5">/RESET</text>
<text x="173.6" y="263.2">SOUND_0</text>
<text x="149.3" y="265.7">SOUNDIN</text>
<text x="173.6" y="268.2">SOUND_1</text>
<text x="301" y="267.8">RCC</text>
<text x="301" y="264.8">Schema 1: Cartridge</text>
<text x="301" y="273.5">File: MSX_Expander_X4_Cart.kicad_sch</text>
<text x="301" y="270.8">Sheet: /</text>
<text x="301" y="280.9">Size: A3</text>
<text x="323" y="280.9">Date: 2023-02-23</text>
<text x="386" y="280.9">Rev: 1</text>
<text x="301" y="283.7">KiCad E.D.A. eeschema (6.0.7)</text>
<text x="386" y="283.7">Id: 1/1</text>
</g>
<g font-size="1.8" fill="#840000">
<text x="35" y="11.7">1</text>
<text x="85" y="11.7">2</text>
<text x="135" y="11.7">3</text>
<text x="185" y="11.7">4</text>
<text x="235" y="11.7">5</text>
<text x="285" y="11.7">6</text>
<text x="335" y="11.7">7</text>
<text x="385" y="11.7">8</text>
<text x="10.3" y="35.7">A</text>
<text x="57.4" y="34.4">A0</text>
<text x="408.3" y="35.7">A</text>
<text x="57.4" y="39.5">A2</text>
<text x="57.4" y="37">A1</text>
<text x="57.4" y="44.6">A4</text>
<text x="57.4" y="42">A3</text>
<text x="57.4" y="47.1">A5</text>
<text x="57.4" y="49.7">A6</text>
<text x="57.4" y="52.2">A7</text>
<text x="57.4" y="54.7">A8</text>
<text x="57.4" y="57.3">A9</text>
<text x="56.4" y="63.6">A10</text>
<text x="56.4" y="71.9">A13</text>
<text x="56.4" y="66.2">A11</text>
<text x="56.4" y="68.7">A12</text>
<text x="56.4" y="77">A15</text>
<text x="56.4" y="74.4">A14</text>
<text x="10.3" y="85.7">B</text>
<text x="408.3" y="85.7">B</text>
<text x="10.3" y="135.7">C</text>
<text x="408.3" y="135.7">C</text>
<text x="57.4" y="143">D0</text>
<text x="248.3" y="143">EXP_SLTSL0</text>
<text x="57.4" y="148.1">D2</text>
<text x="57.4" y="145.5">D1</text>
<text x="248.3" y="146.8">EXP_SLTSL1</text>
<text x="57.4" y="150.6">D3</text>
<text x="57.4" y="153.2">D4</text>
<text x="57.4" y="155.7">D5</text>
<text x="248.3" y="155.7">EXP_SLTSL3</text>
<text x="248.3" y="151.9">EXP_SLTSL2</text>
<text x="57.4" y="158.2">D6</text>
<text x="57.4" y="160.8">D7</text>
<text x="10.3" y="185.7">D</text>
<text x="408.3" y="185.7">D</text>
<text x="10.4" y="235.7">E</text>
<text x="408.4" y="235.7">E</text>
<text x="10.4" y="285.7">F</text>
<text x="35" y="286.7">1</text>
<text x="85" y="286.7">2</text>
<text x="135" y="286.7">3</text>
<text x="185" y="286.7">4</text>
<text x="235" y="286.7">5</text>
<text x="285" y="286.7">6</text>
<text x="335" y="286.7">7</text>
<text x="385" y="286.7">8</text>
<text x="408.4" y="285.7">F</text>
</g>
<g font-size="1.8" fill="#a90000">
<text x="93.5" y="30.9">1</text>
<text x="93.5" y="33.4">2</text>
<text x="93.5" y="36">3</text>
<text x="93.5" y="38.5">4</text>
<text x="93.5" y="41.1">5</text>
<text x="93.5" y="43.6">6</text>
<text x="93.5" y="46.1">7</text>
<text x="104.9" y="46.1">9</text>
<text x="93" y="48.7">10</text>
<text x="93" y="51.2">11</text>
<text x="93" y="53.8">12</text>
<text x="224.9" y="52.5">1</text>
<text x="334.8" y="51.9">1</text>
<text x="343.7" y="51.9">2</text>
<text x="93" y="56.3">13</text>
<text x="93" y="58.8">14</text>
<text x="213.5" y="55">3</text>
<text x="224.9" y="57.6">2</text>
<text x="334.8" y="54.4">3</text>
<text x="334.8" y="56.9">5</text>
<text x="334.8" y="59.5">7</text>
<text x="343.7" y="54.4">4</text>
<text x="343.7" y="56.9">6</text>
<text x="343.7" y="59.5">8</text>
<text x="69.4" y="62.6">1</text>
<text x="69.4" y="65.2">2</text>
<text x="80.3" y="65.2">12</text>
<text x="93" y="61.4">15</text>
<text x="198.3" y="63.9">9</text>
<text x="224.9" y="63.9">4</text>
<text x="334.3" y="64.6">11</text>
<text x="334.8" y="62">9</text>
<text x="343.2" y="62">10</text>
<text x="343.2" y="64.6">12</text>
<text x="68.9" y="67.7">13</text>
<text x="69.4" y="70.9">3</text>
<text x="186.8" y="66.5">8</text>
<text x="197.8" y="66.5">10</text>
<text x="197.8" y="69">11</text>
<text x="213.5" y="66.5">6</text>
<text x="224.9" y="69">5</text>
<text x="334.3" y="67.1">13</text>
<text x="334.3" y="69.6">15</text>
<text x="343.2" y="67.1">14</text>
<text x="343.2" y="69.6">16</text>
<text x="69.4" y="73.4">4</text>
<text x="69.4" y="76">5</text>
<text x="80.8" y="73.4">6</text>
<text x="334.3" y="72.2">17</text>
<text x="334.3" y="74.7">19</text>
<text x="334.3" y="77.3">21</text>
<text x="343.2" y="72.2">18</text>
<text x="343.2" y="74.7">20</text>
<text x="343.2" y="77.3">22</text>
<text x="334.3" y="79.8">23</text>
<text x="334.3" y="82.3">25</text>
<text x="343.2" y="79.8">24</text>
<text x="343.2" y="82.3">26</text>
<text x="186.5" y="88">4</text>
<text x="334.3" y="84.9">27</text>
<text x="334.3" y="87.4">29</text>
<text x="334.3" y="90">31</text>
<text x="343.2" y="84.9">28</text>
<text x="343.2" y="87.4">30</text>
<text x="343.2" y="90">32</text>
<text x="186.5" y="93.1">5</text>
<text x="197.6" y="90.6">6</text>
<text x="334.3" y="92.5">33</text>
<text x="334.3" y="95">35</text>
<text x="343.2" y="92.5">34</text>
<text x="343.2" y="95">36</text>
<text x="334.3" y="97.6">37</text>
<text x="334.3" y="100.1">39</text>
<text x="343.2" y="97.6">38</text>
<text x="343.2" y="100.1">40</text>
<text x="100.6" y="104.6">14</text>
<text x="120.9" y="104.6">12</text>
<text x="334.3" y="102.7">41</text>
<text x="334.3" y="105.2">43</text>
<text x="334.3" y="107.7">45</text>
<text x="343.2" y="102.7">42</text>
<text x="343.2" y="105.2">44</text>
<text x="343.2" y="107.7">46</text>
<text x="100.6" y="108.4">13</text>
<text x="120.9" y="113.4">10</text>
<text x="120.9" y="108.4">11</text>
<text x="334.3" y="110.3">47</text>
<text x="334.3" y="112.8">49</text>
<text x="343.2" y="110.3">48</text>
<text x="343.2" y="112.8">50</text>
<text x="69" y="119.8">1</text>
<text x="69" y="114.7">2</text>
<text x="80.2" y="117.3">3</text>
<text x="100.6" y="117.3">15</text>
<text x="121.4" y="117.3">9</text>
<text x="102.4" y="142">3</text>
<text x="112.8" y="138.2" transform="rotate(-90 112.8 138.2)">20</text>
<text x="122.7" y="142">2</text>
<text x="184.3" y="142">6</text>
<text x="194.7" y="138.2" transform="rotate(-90 194.7 138.2)">16</text>
<text x="204.6" y="142">7</text>
<text x="222.4" y="142">2</text>
<text x="242.7" y="142">4</text>
<text x="102.4" y="144.6">4</text>
<text x="102.4" y="147.1">7</text>
<text x="102.4" y="149.6">8</text>
<text x="122.7" y="144.6">5</text>
<text x="122.7" y="147.1">6</text>
<text x="122.7" y="149.6">9</text>
<text x="184.3" y="149.6">3</text>
<text x="184.3" y="147.1">4</text>
<text x="184.3" y="144.6">5</text>
<text x="222.4" y="145.8">3</text>
<text x="242.7" y="145.8">5</text>
<text x="101.9" y="152.2">13</text>
<text x="101.9" y="154.7">14</text>
<text x="122.2" y="152.2">12</text>
<text x="122.2" y="154.7">15</text>
<text x="184.3" y="154.7">1</text>
<text x="222.4" y="154.7">1</text>
<text x="242.7" y="150.9">6</text>
<text x="242.7" y="154.7">7</text>
<text x="101.9" y="157.3">17</text>
<text x="101.9" y="159.8">18</text>
<text x="122.2" y="157.3">16</text>
<text x="122.2" y="159.8">19</text>
<text x="183.8" y="159.8">10</text>
<text x="204.6" y="159.8">9</text>
<text x="101.9" y="164.9">11</text>
<text x="102.4" y="167.4">1</text>
<text x="183.8" y="162.3">11</text>
<text x="183.8" y="164.9">12</text>
<text x="183.8" y="167.4">13</text>
<text x="112.8" y="173.7" transform="rotate(-90 112.8 173.7)">10</text>
<text x="183.8" y="172.5">15</text>
<text x="183.8" y="177.6">14</text>
<text x="112.8" y="183.3" transform="rotate(-90 112.8 183.3)">20</text>
<text x="184.3" y="180.1">2</text>
<text x="194.7" y="185.9" transform="rotate(-90 194.7 185.9)">8</text>
<text x="102.4" y="187.1">2</text>
<text x="102.4" y="189.6">3</text>
<text x="122.2" y="189.6">17</text>
<text x="122.2" y="187.1">18</text>
<text x="102.4" y="192.2">4</text>
<text x="102.4" y="194.7">5</text>
<text x="102.4" y="197.3">6</text>
<text x="122.2" y="197.3">14</text>
<text x="122.2" y="194.7">15</text>
<text x="122.2" y="192.2">16</text>
<text x="102.4" y="199.8">7</text>
<text x="102.4" y="202.3">8</text>
<text x="122.2" y="202.3">12</text>
<text x="122.2" y="199.8">13</text>
<text x="102.4" y="210">1</text>
<text x="102.4" y="204.9">9</text>
<text x="122.2" y="204.9">11</text>
<text x="101.9" y="212.5">19</text>
<text x="112.8" y="218.8" transform="rotate(-90 112.8 218.8)">10</text>
<text x="30.2" y="246.1" transform="rotate(-90 30.2 246.1)">14</text>
<text x="42.2" y="246.2">12</text>
<text x="42.2" y="251.2">13</text>
<text x="53.6" y="248.7">11</text>
<text x="78.5" y="247.4" transform="rotate(-90 78.5 247.4)">14</text>
<text x="104.5" y="246.8" transform="rotate(-90 104.5 246.8)">14</text>
<text x="121.7" y="247.4">9</text>
<text x="132.9" y="250">8</text>
<text x="121.2" y="252.5">10</text>
<text x="42.7" y="261.4">9</text>
<text x="54.1" y="263.9">8</text>
<text x="121.2" y="263.9">12</text>
<text x="30.2" y="266" transform="rotate(-90 30.2 266)">7</text>
<text x="42.2" y="266.5">10</text>
<text x="78.5" y="267.2" transform="rotate(-90 78.5 267.2)">7</text>
<text x="104.5" y="266.6" transform="rotate(-90 104.5 266.6)">7</text>
<text x="121.2" y="269">13</text>
<text x="132.4" y="266.5">11</text>
</g>
<g font-size="1.8" fill="#006464">
<text x="97.4" y="41.3">74LS133</text>
<text x="97.9" y="47">U6A</text>
<text x="330.5" y="47.7">IDC50P - MSX BUS</text>
<text x="337.5" y="44.5">J1</text>
<text x="216.6" y="50.8">74LS08</text>
<text x="218.6" y="55.9">U9A</text>
<text x="71.8" y="61">74LS11</text>
<text x="190.6" y="62.3">74LS11</text>
<text x="216.6" y="62.3">74LS08</text>
<text x="73.2" y="66.1">U5A</text>
<text x="191.9" y="67.3">U5C</text>
<text x="218.6" y="67.3">U9B</text>
<text x="73.2" y="74.3">U5B</text>
<text x="72.5" y="79.4">74LS11</text>
<text x="194.4" y="87.7">74LS32</text>
<text x="190.6" y="91.5">U7B</text>
<text x="107.5" y="99.7">74LS139</text>
<text x="317.8" y="97.2">+5V</text>
<text x="106.2" y="105.4">A</text>
<text x="109.4" y="107.4">U4B</text>
<text x="113.6" y="105.4">~{Q0}</text>
<text x="106.2" y="109.3">B</text>
<text x="113.6" y="109.3">~{Q1}</text>
<text x="311.7" y="111.2">GND</text>
<text x="73.2" y="118.1">U7A</text>
<text x="106.2" y="118.1">~{EN}</text>
<text x="113.6" y="114.3">~{Q2}</text>
<text x="113.6" y="118.1">~{Q3}</text>
<text x="77.5" y="122">74LS32</text>
<text x="111.4" y="131.5">+5V</text>
<text x="192.7" y="131.7">+5V</text>
<text x="229.5" y="135.9">74LS139</text>
<text x="231.3" y="133.4">U4A</text>
<text x="105.9" y="142.9">D0</text>
<text x="113.7" y="144" transform="rotate(-90 113.7 144)">VCC</text>
<text x="114.9" y="139.1">74LS273</text>
<text x="117.8" y="142.9">Q0</text>
<text x="188.3" y="142.9">I0a</text>
<text x="196.8" y="139.1">74LS352</text>
<text x="199.5" y="142.9">Za</text>
<text x="227.5" y="142.9">A</text>
<text x="234.9" y="142.9">~{Q0}</text>
<text x="105.9" y="145.5">D1</text>
<text x="105.9" y="148">D2</text>
<text x="117.8" y="145.5">Q1</text>
<text x="117.8" y="148">Q2</text>
<text x="188.3" y="148">I2a</text>
<text x="188.3" y="145.5">I1a</text>
<text x="195.6" y="144.5" transform="rotate(-90 195.6 144.5)">VCC</text>
<text x="227.5" y="146.7">B</text>
<text x="234.9" y="146.7">~{Q1}</text>
<text x="105.9" y="153.1">D4</text>
<text x="105.9" y="155.6">D5</text>
<text x="105.9" y="150.5">D3</text>
<text x="117.8" y="153.1">Q4</text>
<text x="117.8" y="155.6">Q5</text>
<text x="117.8" y="150.5">Q3</text>
<text x="188.3" y="155.6">Ea</text>
<text x="188.3" y="150.5">I3a</text>
<text x="227.5" y="155.6">~{EN}</text>
<text x="234.9" y="151.8">~{Q2}</text>
<text x="234.9" y="155.6">~{Q3}</text>
<text x="105.9" y="158.2">D6</text>
<text x="105.9" y="160.7">D7</text>
<text x="111.3" y="156.2">U1</text>
<text x="117.8" y="158.2">Q6</text>
<text x="117.8" y="160.7">Q7</text>
<text x="188.3" y="160.7">I0b</text>
<text x="193.9" y="161.3">U3</text>
<text x="199.4" y="160.7">Zb</text>
<text x="105.9" y="165.8">Cp</text>
<text x="188.3" y="163.2">I1b</text>
<text x="188.3" y="165.8">I2b</text>
<text x="105.9" y="168.3">~{Mr}</text>
<text x="113.7" y="169.7" transform="rotate(-90 113.7 169.7)">GND</text>
<text x="188.3" y="168.3">I3b</text>
<text x="188.3" y="173.4">Eb</text>
<text x="188.3" y="178.5">S0</text>
<text x="98.1" y="180.6">+5V</text>
<text x="114.3" y="184.2">74LS540</text>
<text x="188.3" y="181">S1</text>
<text x="195.6" y="181.9" transform="rotate(-90 195.6 181.9)">GND</text>
<text x="106.4" y="188">A0</text>
<text x="106.4" y="190.5">A1</text>
<text x="113.7" y="189.6" transform="rotate(-90 113.7 189.6)">VCC</text>
<text x="117.5" y="190.5">Y1</text>
<text x="117.5" y="188">Y0</text>
<text x="106.4" y="193.1">A2</text>
<text x="106.4" y="195.6">A3</text>
<text x="111.3" y="193.7">U2</text>
<text x="117.5" y="195.6">Y3</text>
<text x="117.5" y="193.1">Y2</text>
<text x="106.4" y="198.2">A4</text>
<text x="106.4" y="200.7">A5</text>
<text x="106.4" y="203.2">A6</text>
<text x="117.5" y="203.2">Y6</text>
<text x="117.5" y="200.7">Y5</text>
<text x="117.5" y="198.2">Y4</text>
<text x="106.4" y="205.8">A7</text>
<text x="117.5" y="205.8">Y7</text>
<text x="106.4" y="210.9">G1</text>
<text x="106.4" y="213.4">G2</text>
<text x="113.7" y="214.3" transform="rotate(-90 113.7 214.3)">GND</text>
<text x="28.2" y="239.6">+5V</text>
<text x="45.8" y="244.5">74LS08</text>
<text x="76.5" y="240.9">+5V</text>
<text x="102.5" y="240.3">+5V</text>
<text x="123.9" y="245.8">74LS32</text>
<text x="143.8" y="245.3">+5V</text>
<text x="31.6" y="247.1">74LS08</text>
<text x="46.5" y="249.6">U9D</text>
<text x="79.9" y="247.7">74LS11</text>
<text x="105.9" y="247.7">74LS32</text>
<text x="125.9" y="250.9">U7C</text>
<text x="28.8" y="255.3">U9E</text>
<text x="31.1" y="252.4" transform="rotate(-90 31.1 252.4)">VCC</text>
<text x="77.1" y="257.2">U5D</text>
<text x="79.4" y="253.7" transform="rotate(-90 79.4 253.7)">VCC</text>
<text x="103.1" y="256.6">U7E</text>
<text x="105.4" y="253.1" transform="rotate(-90 105.4 253.1)">VCC</text>
<text x="149.4" y="255.9">C1</text>
<text x="153.9" y="255.9">C2</text>
<text x="158.3" y="255.9">C3</text>
<text x="162.7" y="255.9">C4</text>
<text x="167.2" y="255.9">C5</text>
<text x="171.6" y="255.9">C6</text>
<text x="176.7" y="255.9">C7</text>
<text x="180.5" y="255.9">C8</text>
<text x="31.1" y="261.9" transform="rotate(-90 31.1 261.9)">GND</text>
<text x="45.8" y="259.8">74LS08</text>
<text x="79.4" y="263.2" transform="rotate(-90 79.4 263.2)">GND</text>
<text x="105.4" y="262.5" transform="rotate(-90 105.4 262.5)">GND</text>
<text x="123.9" y="262.3">74LS32</text>
<text x="164.1" y="262.9">2K2</text>
<text x="46.5" y="264.8">U9C</text>
<text x="125.9" y="267.4">U7D</text>
<text x="164.1" y="268">2K2</text>
<text x="164.6" y="265">R8</text>
<text x="164.6" y="270">R9</text>
</g>
<g font-size="1.4" fill="#006464">
<text x="178.2" y="158">GND</text>
<text x="120.4" y="173.9">GND</text>
<text x="195.9" y="188.5">GND</text>
<text x="97.5" y="219">GND</text>
<text x="111.5" y="224.7">GND</text>
<text x="187" y="253.9">GND</text>
<text x="31.5" y="268.5">GND</text>
<text x="79.7" y="269.8">GND</text>
<text x="105.8" y="269.1">GND</text>
</g>
</svg>
